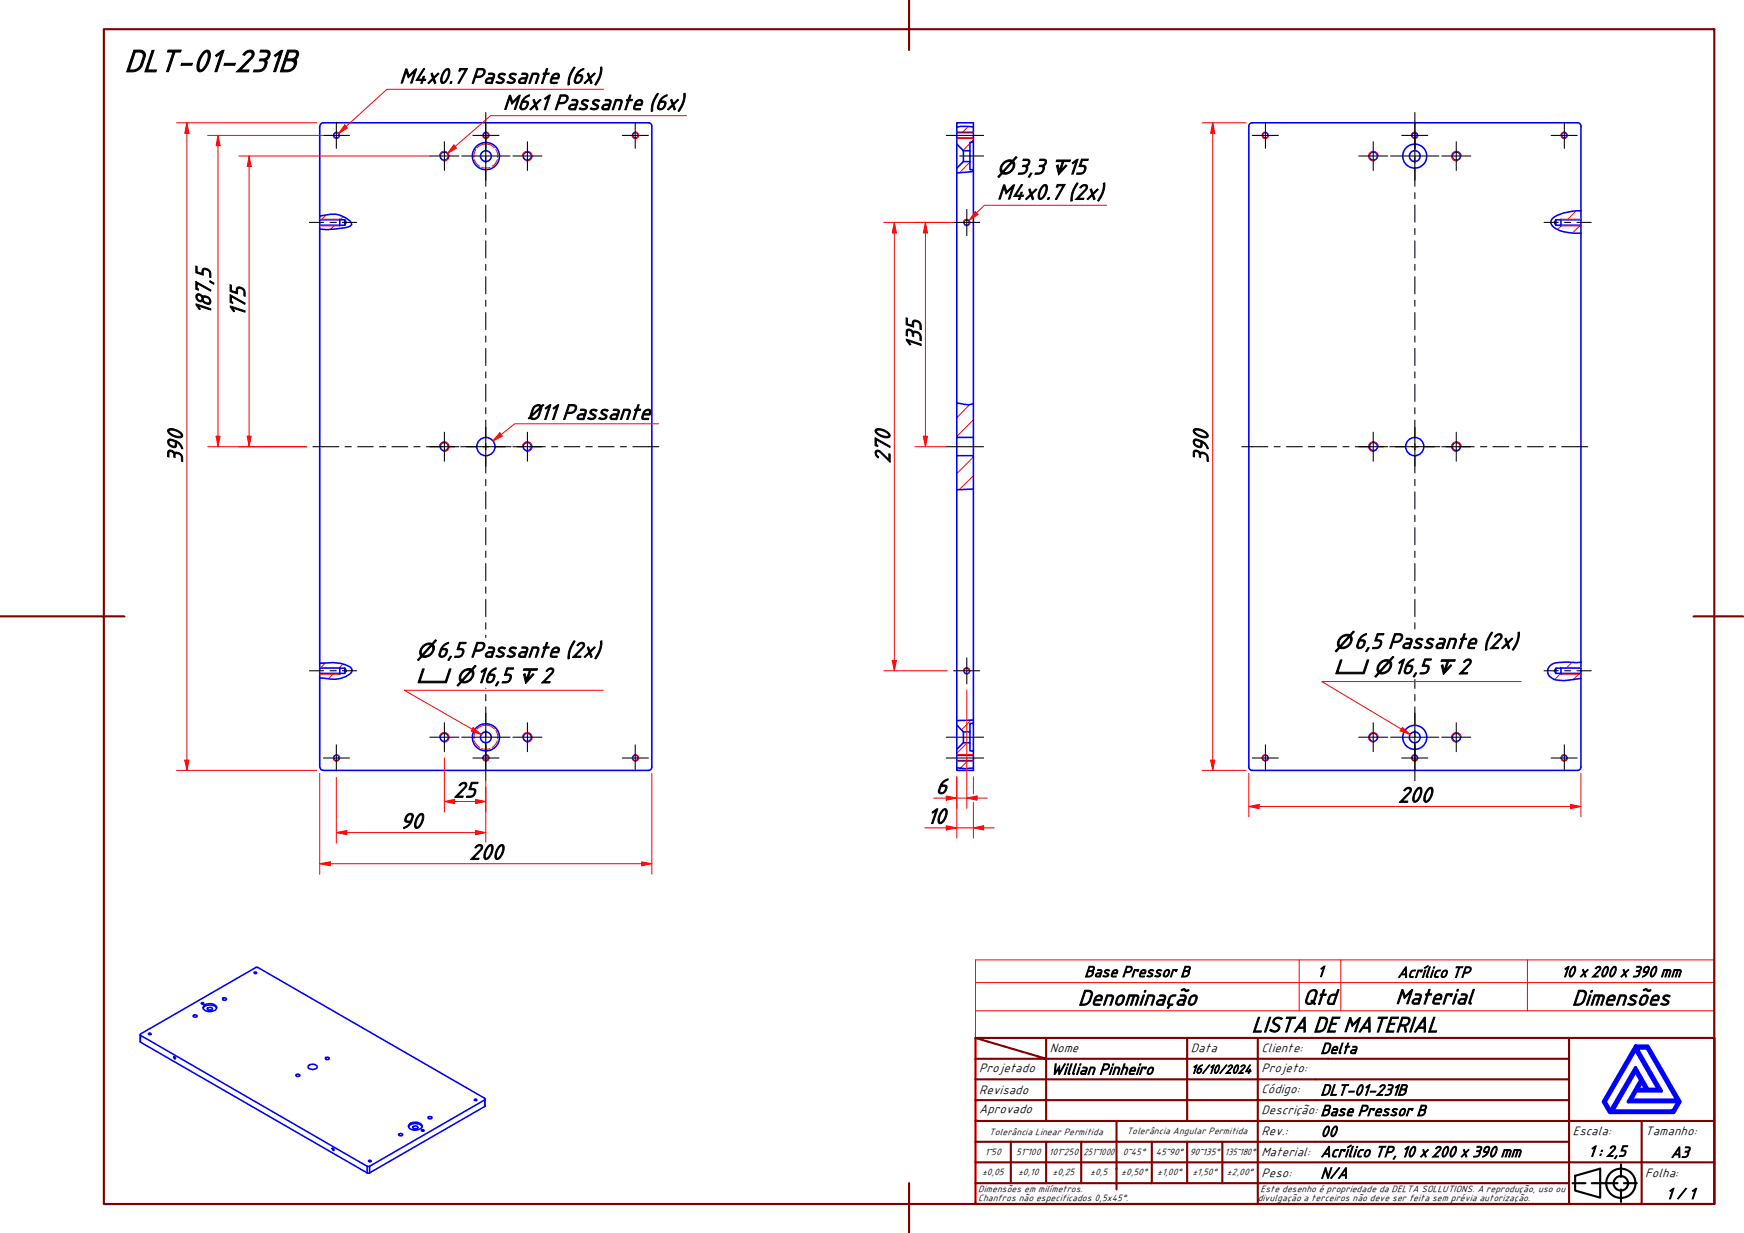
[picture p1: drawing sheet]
<svg xmlns="http://www.w3.org/2000/svg" width="420mm" height="297mm" viewBox="0 0 420 297" stroke-linecap="round" stroke-linejoin="round" font-family="sans-serif">
<!-- layer: Hatch (ABNT) -->
<g fill="none" stroke="#f00" stroke-width=".24">
<path d="M230.5 33.3h.1M233.2 30.5l-1.4 1.4M233.7 34.5l-1.7 1.7M233.7 39l-2.6 2.6M234.5 33.8l-.6 .5M78.6 51.7l-1.2 1.2M80.6 54.3l-1 .9M82.7 52.2l-.8 .7M376.2 54.3l-1 1M379.7 50.8l-2.1 2.1M380.7 54.3l-1.9 1.8M233.6 97.5l-3.1 3.1"/>
<path d="M234.5 114.6l-3.4 3.3M234.5 110.1l-4 4M234.5 101.1l-4 4M78.4 159.7l-1.2 1.3M378.7 159.6l-1.4 1.4M80.4 162.2l-1.3 1.4M82.6 160l-.9 1M233 178.9l-2.5 2.6M233.9 173.5l-2.3 2.3M376 162.2l-1.4 1.5M380.5 162.2l-1.5 1.5M233.2 183.2l-1.8 1.8"/>
<path d="M234.5 181.9v.1"/>
</g>
<!-- layer: Hidden (ABNT) -->
<g fill="none" stroke="#f00" stroke-width=".24">
<path d="M114.3 38.5a2.58 2.58 0 0 0 1.3 1.6M114.6 36l-.3 .8-.1 1.2M116.8 34.7a2.58 2.58 0 0 0-1.9 .9M117.3 34.7a2.35 2.35 0 0 1 1.8 .9M119.4 36a2.53 2.53 0 0 1 .5 2M119.8 38.5a2.58 2.58 0 0 1-1.2 1.6M116 40.3a2.8 2.8 0 0 0 2 0M114.3 178.5l.4 .8 .9 .8M114.6 176l-.3 .8-.1 1.2M116.8 174.7a2.58 2.58 0 0 0-1.9 .9M117.3 174.7a2.35 2.35 0 0 1 1.8 .9M119.4 176a2.53 2.53 0 0 1 .5 2"/>
<path d="M119.8 178.5l-.4 .8-.8 .8M116 180.3a2.8 2.8 0 0 0 2 0"/>
</g>
<!-- layer: Visible (ABNT) -->
<g fill="none" stroke="#00f" stroke-width=".38">
<path d="M77 30.4v21.7M156.2 29.6a.79 .79 0 0 1 .8 .8M156.3 29.6h-78.4a.79 .79 0 0 0-.8 .8M157 30.4v154.4a.79 .79 0 0 1-.8 .8M230.5 30.6l1-.1 3 .1M230.5 33.3h4v1h-.8v2h-1.6l-1.6-1.6zM230.5 30.6v1.3h4v-1.3M230.5 30.6v-1h4v1M230.5 31.9v1.4M230.5 34.7v62.4M232.1 36.3v2.6M233.7 36.3v2.6"/>
<path d="M234.5 31.9v1.4M234.5 34.3v6.6M300.9 30.4v154.4a.79 .79 0 0 0 .8 .8h78.3M380 29.6h-78.3a.79 .79 0 0 0-.8 .8M380.1 29.6a.79 .79 0 0 1 .8 .8M380.9 30.4v23.9M77 52.1v.8h6.1l.3 .7-.3 .7h-6.1M77 52.1l2.2-.4a5.7 5.7 0 0 1 5.4 2.1l.1 .2a2.63 2.63 0 0 1-2.5 1l-3 .3-2.2-.1M77 52.9v106.9M81.9 52.8v1.6M83.1 52.9v1.4M230.5 40.5l1.6-1.6h1.6v2h.8v.4"/>
<path d="M234.5 41.3l-4 .3M234.5 41.3v55.9M374.8 52.9v1.4M376 52.8v1.6M380.9 50.8a10.9 10.9 0 0 0-6.9 1.8 1.33 1.33 0 0 0 .4 2.2 10.8 10.8 0 0 0 6.5 1.4M380.9 52.9h-6.1l-.3 .7 .3 .7h6.1v1.9M380.9 56.2v106M230.5 97.1a6.5 6.5 0 0 0 4 .1M230.5 97.1v8.3h4v-8.2M230.5 109.8h4v8M230.5 105.4v68.2M234.5 117.8l-4 .2"/>
<path d="M234.5 105.4v4.4M234.5 117.8v55.7M77 159.8v1.2h6.1l.3 .6-.3 .6h-6.1M77 159.8h1.1a9.9 9.9 0 0 1 6.4 1 1.17 1.17 0 0 1-.8 1.9 7.4 7.4 0 0 1-5.7 .7l-1-.1M380.9 159.6h-5.6a2.08 2.08 0 0 0-2.1 1.1 2.08 2.08 0 0 0 .2 2.4 5 5 0 0 0 4.2 .8l3.3-.5M77 161v23.8M81.9 160.8v1.6M83.1 161v1.2M230.5 174.7v5.8M232.1 176.3v2.6M233.7 176.3v2.6M234.5 173.5l-4 .1"/>
<path d="M234.5 173.5v.8h-.8v2h-1.6l-1.6-1.6v-1.1M234.5 174.3v6.6M374.8 161v1.2M376 160.8v1.6M380.9 161h-6.1l-.3 .6 .3 .6h6.1v1.2M380.9 163.4v21.4a.79 .79 0 0 1-.8 .8M77.1 184.8a.79 .79 0 0 0 .8 .8h78.4M230.5 185l2 .2 2-.2M230.5 183.2h4v1.8M230.5 180.5l1.6-1.6h1.6v2h.8v1.1h-4zM230.5 185v.6h4v-.6M230.5 182v3"/>
<path d="M234.5 182v1.2M61.2 234.2h.6a.29 .29 0 0 1-.3 .4 .29 .29 0 0 1-.3-.4zM33.8 249.3v1.8M33.8 249.4v-.3l27.8-16 .4-.1 54.8 31.6v.4M33.8 249.4v1.7M33.8 249.4l54.7 31.6M33.8 251.1l54.7 31.5M35.8 249l.3-.2 .2 .2a.29 .29 0 0 1-.2 .2 .29 .29 0 0 1-.3-.2zM41.8 254.6a.27 .27 0 0 1 .4 .1 .27 .27 0 0 1-.2 .4zM46.5 244.7a.54 .54 0 0 1 .6-.2 .54 .54 0 0 1 .4 .4 .56 .56 0 0 1-1-.2zM48.5 241.6l.5-.1 .1 .3-.4 .1zM49 242.9a2.08 2.08 0 0 1 3.2 0"/>
<path d="M49.1 242.2a1.94 1.94 0 0 1 3.1 .5 1.96 1.96 0 0 1-2.9 .7l-.2-.2a.56 .56 0 0 1 0-1zM50 242.9a.7 .7 0 0 1 1.2 .3 .74 .74 0 0 1-1.3-.2zM50.2 243.4h.7M53.7 240.5l.6-.1 .2 .2a.45 .45 0 0 1-.4 .4 .45 .45 0 0 1-.4-.4zM71.3 258.9a.5 .5 0 0 1 .5-.1 .5 .5 0 0 1 .4 .4 .5 .5 0 0 1-.5 .2 .5 .5 0 0 1-.4-.5zM74.2 256.8a1.36 1.36 0 0 1 2.2 .2 1.24 1.24 0 0 1-2.2 0zM78.5 254.7h.4l.4 .2a.45 .45 0 0 1-.4 .4 .45 .45 0 0 1-.5-.4zM80.1 276.6a.32 .32 0 0 1 .3 .2 .32 .32 0 0 1-.1 .4zM88.8 279.6l.4-.1 .2 .2-.4 .2zM96.1 273.2a.5 .5 0 0 1 .5-.1 .5 .5 0 0 1 .4 .4 .5 .5 0 0 1-.6 .2 .5 .5 0 0 1-.3-.5zM98.4 271.4a2.09 2.09 0 0 1 3.3 0M98.5 271a2.14 2.14 0 0 1 3.2 .1 1.26 1.26 0 0 1-1.6 1.2 1.2 1.2 0 0 1-1.6-1.3z"/>
<path d="M99.4 271.4a.83 .83 0 0 1 1.3 .2 .66 .66 0 0 1-.7 .4 .66 .66 0 0 1-.6-.6zM99.8 272h.6M101.5 272.2l.7 .1a.32 .32 0 0 1-.4 .2 .32 .32 0 0 1-.3-.3zM103.3 269l.8 .2a.49 .49 0 0 1-.5 .3 .49 .49 0 0 1-.5-.3zM114.4 264.8h.3l.2 .2-.4 .2-.3-.2zM116.8 265v1.6M116.8 265l-27.8 16M116.8 266.6l-27.8 16M116.8 264.8v1.8M88.5 281h.5M88.5 282.6h.5M88.5 281v1.6"/>
<path d="M89 281v1.6"/>
<circle cx="81.1" cy="32.6" r=".67"/>
<circle cx="107" cy="37.6" r=".98"/>
<circle cx="117.1" cy="37.6" r="3.3"/>
<circle cx="117.1" cy="37.6" r="1.3"/>
<circle cx="117.1" cy="32.6" r=".67"/>
<circle cx="127" cy="37.6" r=".98"/>
<circle cx="153.1" cy="32.6" r=".67"/>
<circle cx="304.8" cy="32.6" r=".67"/>
<circle cx="330.9" cy="37.6" r=".98"/>
<circle cx="340.8" cy="37.6" r="1.3"/>
<circle cx="340.8" cy="32.6" r=".67"/>
<circle cx="340.8" cy="37.6" r="2.89"/>
<circle cx="350.9" cy="37.6" r=".98"/>
<circle cx="376.8" cy="32.6" r=".67"/>
<circle cx="232.9" cy="53.6" r=".67"/>
<circle cx="107" cy="107.6" r=".98"/>
<circle cx="117.1" cy="107.6" r="2.19"/>
<circle cx="127" cy="107.6" r=".98"/>
<circle cx="330.9" cy="107.6" r=".98"/>
<circle cx="340.8" cy="107.6" r="2.19"/>
<circle cx="350.9" cy="107.6" r=".98"/>
<circle cx="107" cy="177.6" r=".98"/>
<circle cx="117.1" cy="177.6" r="3.3"/>
<circle cx="117.1" cy="177.6" r="1.3"/>
<circle cx="127" cy="177.6" r=".98"/>
<circle cx="232.9" cy="161.6" r=".67"/>
<circle cx="330.9" cy="177.6" r=".98"/>
<circle cx="340.8" cy="177.6" r="1.3"/>
<circle cx="340.8" cy="177.6" r="2.89"/>
<circle cx="350.9" cy="177.6" r=".98"/>
<circle cx="81.1" cy="182.6" r=".67"/>
<circle cx="117.1" cy="182.6" r=".67"/>
<circle cx="153.1" cy="182.6" r=".67"/>
<circle cx="304.8" cy="182.6" r=".67"/>
<circle cx="340.8" cy="182.6" r=".67"/>
<circle cx="376.8" cy="182.6" r=".67"/>
</g>
<!-- layer: Visible Narrow (ABNT) -->
<g fill="none" stroke="#f00" stroke-width=".24">
<path d="M80.9 31.8a.79 .79 0 0 1 .9 .7 .79 .79 0 0 1-.6 .9 .79 .79 0 0 1-.9-.7M105.9 37.4a1.17 1.17 0 0 1 1.3-.9 1.17 1.17 0 0 1 1 1.3 1.17 1.17 0 0 1-1.4 1M116.9 31.8a.79 .79 0 0 1 .9 .7 .79 .79 0 0 1-.6 .9 .79 .79 0 0 1-.9-.7M125.9 37.4a1.17 1.17 0 0 1 1.3-.9 1.17 1.17 0 0 1 1 1.3 1.17 1.17 0 0 1-1.4 1M152.9 31.8a.79 .79 0 0 1 .9 .7 .79 .79 0 0 1-.6 .9 .79 .79 0 0 1-.9-.7M230.5 33.4h4M230.5 31.8h4M305 31.8a.79 .79 0 0 0-.9 .7 .79 .79 0 0 0 .6 .9 .79 .79 0 0 0 .9-.7M332 37.4a1.17 1.17 0 0 0-1.3-.9 1.17 1.17 0 0 0-1 1.3 1.17 1.17 0 0 0 1.4 1M341 31.8a.79 .79 0 0 0-.9 .7 .79 .79 0 0 0 .6 .9 .79 .79 0 0 0 .9-.7M352 37.4a1.17 1.17 0 0 0-1.3-.9 1.17 1.17 0 0 0-1 1.3 1.17 1.17 0 0 0 1.4 1M377 31.8a.79 .79 0 0 0-.9 .7 .79 .79 0 0 0 .6 .9 .79 .79 0 0 0 .9-.7"/>
<path d="M77 54.4h4.9M77 52.8h4.9M232.1 53.5a.79 .79 0 0 1 .9-.7 .79 .79 0 0 1 .7 .9 .79 .79 0 0 1-1 .7M376 54.4h4.9M376 52.8h4.9M105.9 107.4a1.17 1.17 0 0 1 1.3-1 1.17 1.17 0 0 1 1 1.4 1.17 1.17 0 0 1-1.4 .9M125.9 107.4a1.17 1.17 0 0 1 1.3-1 1.17 1.17 0 0 1 1 1.4 1.17 1.17 0 0 1-1.4 .9M332 107.4a1.17 1.17 0 0 0-1.3-1 1.17 1.17 0 0 0-1 1.4 1.17 1.17 0 0 0 1.4 .9M352 107.4a1.17 1.17 0 0 0-1.3-1 1.17 1.17 0 0 0-1 1.4 1.17 1.17 0 0 0 1.4 .9M77 162.4h4.9M77 160.8h4.9M105.9 177.4a1.17 1.17 0 0 1 1.3-.9 1.17 1.17 0 0 1 1 1.3 1.17 1.17 0 0 1-1.4 1"/>
<path d="M125.9 177.4a1.17 1.17 0 0 1 1.3-.9 1.17 1.17 0 0 1 1 1.3 1.17 1.17 0 0 1-1.4 1M232.1 161.5a.79 .79 0 0 1 .9-.7 .79 .79 0 0 1 .7 1 .79 .79 0 0 1-1 .6M332 177.4a1.17 1.17 0 0 0-1.3-.9 1.17 1.17 0 0 0-1 1.3 1.17 1.17 0 0 0 1.4 1M352 177.4a1.17 1.17 0 0 0-1.3-.9 1.17 1.17 0 0 0-1 1.3 1.17 1.17 0 0 0 1.4 1M376 162.4h4.9M376 160.8h4.9M80.9 181.8a.79 .79 0 0 1 .9 .6 .79 .79 0 0 1-.6 1 .79 .79 0 0 1-.9-.7M116.9 181.8a.79 .79 0 0 1 .9 .6 .79 .79 0 0 1-.6 1 .79 .79 0 0 1-.9-.7M152.9 181.8a.79 .79 0 0 1 .9 .6 .79 .79 0 0 1-.6 1 .79 .79 0 0 1-.9-.7M230.5 183.4h4M230.5 181.8h4M305 181.8a.79 .79 0 0 0-.9 .6 .79 .79 0 0 0 .6 1 .79 .79 0 0 0 .9-.7"/>
<path d="M341 181.8a.79 .79 0 0 0-.9 .6 .79 .79 0 0 0 .6 1 .79 .79 0 0 0 .9-.7M377 181.8a.79 .79 0 0 0-.9 .6 .79 .79 0 0 0 .6 1 .79 .79 0 0 0 .9-.7"/>
</g>
<path d="M235 236.7h178v-5.4h-178v12.2M313 231.3v12.2M323 231.3v12.2M368 231.3v12.2M413 236.7v6.8h-178M235 243.5v6.5h178v-6.5" fill="none" stroke="#f00" stroke-width=".24"/>
<!-- layer: Borda A3/A4 (ABNT) -->
<g fill="none" stroke="#800000" stroke-width=".51">
<path d="M25 7h388v283.1h-388zM219 0v12.1M0 148.5h30M408 148.5h12M235 250l17 5.1h-17M235 250h178v40.1h-178zM252 255.1h34v4.9h17M252 255.1v15M252 250v5.1M286 250v5.1h17v4.9M303 250v5.1h75M378 250v20.1h-143"/>
<path d="M235 260h51v10.1M235 275.1h17M243.5 275.1v9.9M260.5 275.1h-8.5v9.9M269 270.1v16.5M277.5 275.1v9.9h-42.5M286 275.1v9.9h8.5M294.5 275.1v9.9M303 275.1h-42.5v9.9M303 260v5h-68M303 275.1v9.9h75M303 260h75"/>
<path d="M303 275.1h75M378 265h-75v10.1M395.5 270.1v9.9h17.5M413 270.1h-35v9.9h17.5v10.1M219 285v12M235 280h143v10.1M277.5 285h8.5M294.5 285h8.5v5.1"/>
</g>
<path d="M394 258l1.3 2.2-3 5.2h12l-1.3 2.2h-14.5zM394 252.8l5.5 9.6h-2.5l-3-5.2-6 10.4-1.3-2.2zM394 252h3l7.7 13.4-1.5 2.6h-15.4l-1.5-2.6zM394.3 252.5h2.5l7.3 12.5h-11.2l1.3-2.2h6zM395.5 260.7l1.1 1.7h-2.1z" fill="none" stroke="#00f" stroke-width=".83"/>
<!-- layer: 0 -->
<path d="M387.8 268h15.4" fill="none" stroke="#000" stroke-width=".24"/>
<g fill="none" stroke="#000" stroke-width=".51">
<path d="M378.8 285h3.2M379.5 283.3l6-1.8v7l-6-1.7zM383.5 285h6.2M390.5 280.5v3M390.5 286.6v2.9M391.2 285h3.1"/>
<circle cx="390.5" cy="285.1" r="3.5"/>
<circle cx="390.5" cy="285.1" r="1.75"/>
</g>
<!-- layer: Center Mark (ISO) -->
<g fill="none" stroke="#000" stroke-width=".25">
<path d="M77.9 32.6h6.3M81 29.4v6.3M103.6 37.6h7M107.1 34.1v7M111.3 37.6h11.6M113.9 32.6h6.3M117 31.8v11.6M117 29.4v6.3M149.9 32.6h6.3M153 29.4v6.3M301.7 32.6h6.3M304.9 29.4v6.3"/>
<path d="M335 37.6h11.6M337.7 32.6h6.3M340.9 31.8v11.6M340.9 29.4v6.3M347.3 37.6h7M350.8 34.1v7M373.7 32.6h6.3M376.9 29.4v6.3M229.7 53.6h6.3M232.9 50.5v6.3M112.3 107.6h9.4M117 102.9v9.4"/>
<path d="M336.2 107.6h9.4M340.9 102.9v9.4M232.9 158.5v6.3M81 179.4v6.3M111.3 177.6h11.6M117 171.8v11.6M117 179.4v6.3M123.6 177.6h7M127.1 174.1v7M153 179.4v6.3M229.7 161.6h6.3M304.9 179.4v6.3"/>
<path d="M327.3 177.6h7M330.8 174.1v7M335 177.6h11.6M340.9 171.8v11.6M340.9 179.4v6.3M376.9 179.4v6.3M77.9 182.6h6.3M113.9 182.6h6.3M149.9 182.6h6.3M301.7 182.6h6.3M337.7 182.6h6.3M373.7 182.6h6.3"/>
</g>
<!-- layer: Centerline (ISO) -->
<g fill="none" stroke="#000" stroke-width=".25">
<path d="M117 27.1v9.1M117 37.8v1.4M228 32.6h9M231.2 37.6h5.8M340.9 27.1v9.1M340.9 37.8v1.4M74.5 53.6h3.5M79.5 53.6h1.5M82.5 53.6h3.4M117 40.8v4.1M117 46.4v1.5M117 49.4v4.1"/>
<path d="M117 55v1.5M117 58v4.2M340.9 40.8v4.1M340.9 46.4v1.5M340.9 49.4v4.1M340.9 55v1.5M340.9 58v4.2M372 53.6h3.4M376.9 53.6h1.5M379.9 53.6h3.4M117 63.7v1.4M117 66.7v4.1"/>
<path d="M117 72.3v1.5M117 75.3v4.1M340.9 63.7v1.4M340.9 66.7v4.1M340.9 72.3v1.5M340.9 75.3v4.1M117 80.9v1.5M117 83.9v4.2M117 89.6v1.4M117 92.6v4.1M117 98.2v1.5M340.9 80.9v1.5"/>
<path d="M340.9 83.9v4.2M340.9 89.6v1.4M340.9 92.6v4.1M340.9 98.2v1.5M117 101.2v4.1M117 106.9v1.5M117 109.8v4.2M117 115.5v1.5M117 118.5v4.1M228 107.6h9M340.9 101.2v4.1M340.9 106.9v1.5"/>
<path d="M340.9 109.8v4.2M340.9 115.5v1.5M340.9 118.5v4.1M117 124.1v1.6M117 127.1v4.1M117 132.8v1.5M117 135.7v4.2M340.9 124.1v1.6M340.9 127.1v4.1M340.9 132.8v1.5M340.9 135.7v4.2M117 141.4v1.5"/>
<path d="M117 144.4v4.2M117 150v1.6M117 153v.6M340.9 141.4v1.5M340.9 144.4v4.2M340.9 150v1.5M74.5 161.6h3.5M79.5 161.6h1.5M82.5 161.6h3.4M117 165.8h.1M117 167.3v1.5M117 170.3v4.2"/>
<path d="M117 175.9v1.6M117 179v9.1M228 177.6h9M340.9 163.7v2.1M340.9 167.3v1.5M340.9 170.3v4.2M340.9 175.9v1.6M340.9 179v9.1M372 161.6h3.4M376.9 161.6h1.5M379.9 161.6h3.4M228 182.6h9"/>
</g>
<path d="M45 29.6v2.5" fill="none" stroke="#f00" stroke-width=".24"/>
<path d="M45 29.6l.5 2.5h-1z" fill="#f00"/>
<path d="M45 29.6l.5 2.5h-1zM45 183.1v2.5" fill="none" stroke="#f00" stroke-width=".24"/>
<path d="M44.5 183.1h1l-.5 2.5z" fill="#f00"/>
<path d="M42.5 29.6h33.8M45 32.1v151M52.5 105.1v2.5M42.5 185.6h33.8M44.5 183.1h1l-.5 2.5z" fill="none" stroke="#f00" stroke-width=".24"/>
<!-- layer: Centerline (ISO) -->
<g fill="none" stroke="#000" stroke-width=".25">
<path d="M75.4 107.6h6.3M83.1 107.6h1.5M86.2 107.6h3.7M91.4 107.6h1.6M94.4 107.6h3.8M99.7 107.6h1.5M102.7 107.6h3.8M108 107.6h1.5M111 107.6h3.8M116.3 107.6h1.5M119.3 107.6h3.8M124.6 107.6h1.5"/>
<path d="M127.6 107.6h3.8M132.9 107.6h1.5M135.9 107.6h3.8M141.2 107.6h1.5M144.1 107.6h3.9M149.5 107.6h1.4M152.5 107.6h6.2M299.1 107.6h6.3M307 107.6h1.4M309.9 107.6h3.9M315.2 107.6h1.5M318.3 107.6h3.7"/>
<path d="M323.5 107.6h1.5M326.5 107.6h3.8M331.8 107.6h1.5M334.8 107.6h3.8M340.1 107.6h1.5M343.1 107.6h3.8M348.4 107.6h1.5M351.4 107.6h3.8M356.7 107.6h1.5M359.7 107.6h3.8M365 107.6h1.5M368 107.6h3.8"/>
<path d="M373.3 107.6h1.5M376.2 107.6h6.3"/>
</g>
<path d="M52.1 105.1h.9l-.5 2.5z" fill="#f00"/>
<path d="M52.5 32.6v2.5M52.1 105.1h.9l-.5 2.5z" fill="none" stroke="#f00" stroke-width=".24"/>
<path d="M52.5 32.6l.5 2.5h-.9z" fill="#f00"/>
<path d="M50 32.6h27.9M52.5 32.6l.5 2.5h-.9zM52.5 35.1v70M50 107.6h23.9M60 105.1v2.5" fill="none" stroke="#f00" stroke-width=".24"/>
<path d="M59.6 105.1h.9l-.5 2.5z" fill="#f00"/>
<path d="M60 37.6v2.5M59.6 105.1h.9l-.5 2.5z" fill="none" stroke="#f00" stroke-width=".24"/>
<path d="M60 37.6l.5 2.5h-.9z" fill="#f00"/>
<path d="M57.5 37.6h46.1M60 37.6l.5 2.5h-.9zM60 40.1v65M57.5 107.6h16.4M77 208.1h2.6" fill="none" stroke="#f00" stroke-width=".24"/>
<path d="M77 208.1l2.6-.5v1z" fill="#f00"/>
<path d="M77 208.1l2.6-.5v1zM154.6 208.1h2.4" fill="none" stroke="#f00" stroke-width=".24"/>
<path d="M154.6 207.6l2.4 .5-2.4 .5z" fill="#f00"/>
<path d="M77 186.3v24.3M157 186.3v24.3M79.6 208.1h75M114.6 200.6h2.4M154.6 207.6l2.4 .5-2.4 .5z" fill="none" stroke="#f00" stroke-width=".24"/>
<path d="M114.6 200.1l2.4 .5-2.4 .5z" fill="#f00"/>
<path d="M81 200.6h2.6M114.6 200.1l2.4 .5-2.4 .5z" fill="none" stroke="#f00" stroke-width=".24"/>
<path d="M81 200.6l2.6-.5v1z" fill="#f00"/>
<path d="M81 187.2v15.9M117 188.1v14.8M228 199.4h2.5M81 200.6l2.6-.5v1zM83.6 200.6h31" fill="none" stroke="#f00" stroke-width=".24"/>
<path d="M228 198.9l2.5 .5-2.5 .5z" fill="#f00"/>
<path d="M228 198.9l2.5 .5-2.5 .5zM234.5 199.4h2.5" fill="none" stroke="#f00" stroke-width=".24"/>
<path d="M234.5 199.4l2.5-.5v1z" fill="#f00"/>
<path d="M222.8 199.4h5.2M230.5 199.4h4M230.5 187.1v14.8M234.5 199.4l2.5-.5v1zM234.5 187.1v4.1M234.5 193.3v8.6M237 199.4h2.5" fill="none" stroke="#f00" stroke-width=".24"/>
<path d="M83.4 30.5l-1.9 1.7" fill="none" stroke="#f00" stroke-width=".24"/>
<path d="M83.1 30.1l.6 .7-2.2 1.4z" fill="#f00"/>
<path d="M83.1 30.1l.6 .7-2.2 1.4zM109.7 35.3l-1.9 1.6M145.4 21.5h-52.2l-9.8 9" fill="none" stroke="#f00" stroke-width=".24"/>
<path d="M109.3 34.9l.7 .8-2.2 1.2z" fill="#f00"/>
<path d="M109.3 34.9l.7 .8-2.2 1.2zM165.4 27.9h-47.2l-8.5 7.4M120.7 104.7l-2 1.5" fill="none" stroke="#f00" stroke-width=".24"/>
<path d="M120.4 104.3l.6 .8-2.3 1.1z" fill="#f00"/>
<path d="M235.3 51.3l-1.8 1.8M120.4 104.3l.6 .8-2.3 1.1zM158.7 102.1h-34.7l-3.3 2.6" fill="none" stroke="#f00" stroke-width=".24"/>
<path d="M234.9 51l.7 .7-2.1 1.4z" fill="#f00"/>
<path d="M234.9 51l.7 .7-2.1 1.4zM266.6 49.5h-29.4l-1.9 1.8" fill="none" stroke="#f00" stroke-width=".24"/>
<path d="M222.9 105.1v2.5" fill="none" stroke="#f00" stroke-width=".24"/>
<path d="M222.4 105.1h1.1l-.6 2.5z" fill="#f00"/>
<path d="M222.9 53.6v2.5M222.4 105.1h1.1l-.6 2.5z" fill="none" stroke="#f00" stroke-width=".24"/>
<path d="M222.9 53.6l.6 2.5h-1.1z" fill="#f00"/>
<path d="M220.4 53.6h9.3M222.9 53.6l.6 2.5h-1.1zM222.9 56.1v49M220.4 107.6h7.6M228 192.3h2.5" fill="none" stroke="#f00" stroke-width=".24"/>
<path d="M228 191.8l2.5 .5-2.5 .5z" fill="#f00"/>
<path d="M228 191.8l2.5 .5-2.5 .5zM232.9 192.3h2.5" fill="none" stroke="#f00" stroke-width=".24"/>
<path d="M232.9 192.3l2.5-.5v1z" fill="#f00"/>
<path d="M232.9 166.2v11.3M232.9 177.7v4.8M224.9 192.3h3.1M230.5 192.3h2.4M230.5 187.1v7.6M232.9 192.3l2.5-.5v1zM232.9 182.7v12M235.4 192.3h2.5" fill="none" stroke="#f00" stroke-width=".24"/>
<path d="M337.6 175.6l2.1 1.4" fill="none" stroke="#f00" stroke-width=".24"/>
<path d="M337.9 175.2l1.8 1.8-2.4-.9z" fill="#f00"/>
<path d="M113.8 175.7l2.2 1.3M337.9 175.2l1.8 1.8-2.4-.9zM366.5 164.2h-48l19.1 11.4" fill="none" stroke="#f00" stroke-width=".24"/>
<path d="M114 175.2l2 1.8-2.5-.9z" fill="#f00"/>
<path d="M114 175.2l2 1.8-2.5-.9zM145.4 166.3h-48l16.4 9.4" fill="none" stroke="#f00" stroke-width=".24"/>
<path d="M292.2 183.1v2.5" fill="none" stroke="#f00" stroke-width=".24"/>
<path d="M291.7 183.1h1l-.5 2.5z" fill="#f00"/>
<path d="M292.2 29.6v2.5M291.7 183.1h1l-.5 2.5z" fill="none" stroke="#f00" stroke-width=".24"/>
<path d="M292.2 29.6l.5 2.5h-1z" fill="#f00"/>
<path d="M289.6 29.6h10.6M292.2 29.6l.5 2.5h-1zM292.2 32.1v151M289.6 185.6h10.6M300.9 194.3h2.4" fill="none" stroke="#f00" stroke-width=".24"/>
<path d="M300.9 194.3l2.4-.5v1z" fill="#f00"/>
<path d="M300.9 194.3l2.4-.5v1zM378.3 194.3h2.6" fill="none" stroke="#f00" stroke-width=".24"/>
<path d="M378.3 193.8l2.6 .5-2.6 .5z" fill="#f00"/>
<path d="M215.5 159.1v2.5M300.9 186.3v10.5M303.3 194.3h75M378.3 193.8l2.6 .5-2.6 .5zM380.9 186.3v10.5" fill="none" stroke="#f00" stroke-width=".24"/>
<path d="M214.9 159.1h1.1l-.5 2.5z" fill="#f00"/>
<path d="M215.5 53.6v2.5M214.9 159.1h1.1l-.5 2.5z" fill="none" stroke="#f00" stroke-width=".24"/>
<path d="M215.5 53.6l.5 2.5h-1.1z" fill="#f00"/>
<path d="M212.9 53.6h15.3M215.5 53.6l.5 2.5h-1.1zM215.5 56.1v103M212.9 161.6h15.3M107.1 193.1h2.4" fill="none" stroke="#f00" stroke-width=".24"/>
<!-- layer: Center Mark (ISO) -->
<g fill="none" stroke="#000" stroke-width=".25">
<path d="M123.6 37.6h7M127.1 34.1v7M327.3 37.6h7M330.8 34.1v7M103.6 107.6h7M107.1 104.1v7M123.6 107.6h7M127.1 104.1v7M327.3 107.6h7M330.8 104.1v7M347.3 107.6h7M350.8 104.1v7"/>
<path d="M103.6 177.6h7M107.1 174.1v7M347.3 177.6h7M350.8 174.1v7"/>
</g>
<path d="M107.1 193.1l2.4-.5v1z" fill="#f00"/>
<path d="M107.1 193.1l2.4-.5v1zM114.6 193.1h2.4" fill="none" stroke="#f00" stroke-width=".24"/>
<path d="M114.6 192.6l2.4 .5-2.4 .5z" fill="#f00"/>
<path d="M107.1 182.6v13M109.5 193.1h5.1M114.6 192.6l2.4 .5-2.4 .5zM117 189.6v6" fill="none" stroke="#f00" stroke-width=".24"/>
<text font-size="8.1" x="30" y="17.2">DLT-01-231B</text>
<g font-size="5.6">
<text x="96.2" y="20.1">M4x0.7 Passante (6x)</text>
<text x="121.2" y="26.4">M6x1 Passante (6x)</text>
<text x="244.9" y="41.9">3,3</text>
<text x="257" y="41.9">15</text>
<text x="240.2" y="48">M4x0.7 (2x)</text>
<text x="50.7" y="75.9" transform="rotate(-90 50.7 75.9)">187,5</text>
<text x="59" y="76.4" transform="rotate(-90 59 76.4)">175</text>
<text x="221.9" y="84.4" transform="rotate(-90 221.9 84.4)">135</text>
<text x="127" y="101">Ø11 Passante</text>
<text x="43.9" y="111.6" transform="rotate(-90 43.9 111.6)">390</text>
<text x="214.4" y="111.6" transform="rotate(-90 214.4 111.6)">270</text>
<text x="291" y="111.6" transform="rotate(-90 291 111.6)">390</text>
<text x="105.1" y="158.3">6,5 Passante (2x)</text>
<text x="326.2" y="156.2">6,5 Passante (2x)</text>
<text x="114.6" y="164.5">16,5</text>
<text x="130.2" y="164.5">2</text>
<text x="335.7" y="162.3">16,5</text>
<text x="351.3" y="162.3">2</text>
<text x="225.4" y="191.2">6</text>
<text x="109.3" y="192">25</text>
<text x="336.9" y="193.2">200</text>
<text x="96.4" y="199.5">90</text>
<text x="223.3" y="198.4">10</text>
<text x="113.1" y="207">200</text>
<text x="259.7" y="242.1">Denominação</text>
<text x="313.8" y="241.9">Qtd</text>
<text x="336.2" y="241.9">Material</text>
<text x="378.7" y="242.1">Dimensões</text>
<text x="301.6" y="248.6">LISTA DE MATERIAL</text>
</g>
<g font-size="4.8">
<text x="240.2" y="41.9">⌀</text>
<text x="253.1" y="41.9">↧</text>
<text x="100.4" y="158.3">⌀</text>
<text x="321.5" y="156.2">⌀</text>
<text x="100.4" y="164.5">⌴ ⌀</text>
<text x="124.7" y="164.5">↧</text>
<text x="321.5" y="162.3">⌴ ⌀</text>
<text x="345.8" y="162.3">↧</text>
</g>
<g font-size="4">
<text x="261.2" y="235.3">Base Pressor B</text>
<text x="317.3" y="235.3">1</text>
<text x="336.7" y="235.4">Acrílico TP</text>
<text x="376.1" y="235.3">10 x 200 x 390 mm</text>
<text x="318.1" y="253.8">Delta</text>
<text x="253.1" y="258.8">Willian Pinheiro</text>
<text x="318.1" y="263.8">DLT-01-231B</text>
<text x="318.1" y="268.8">Base Pressor B</text>
<text x="318.1" y="273.8">00</text>
<text x="318.1" y="278.7">Acrílico TP, 10 x 200 x 390 mm</text>
<text x="382.7" y="278.6">1 : 2,5</text>
<text x="402.5" y="278.8">A3</text>
<text x="318.1" y="283.8">N/A</text>
<text x="401.4" y="288.8">1 / 1</text>
</g>
<g font-size="3.2">
<text x="252.9" y="253.5">Nome</text>
<text x="286.9" y="253.5">Data</text>
<text x="303.9" y="253.5">Cliente:</text>
<text x="235.9" y="263.6">Revisado</text>
<text x="235.9" y="258.2">Projetado</text>
<text x="286.9" y="258.6">16/10/2024</text>
<text x="303.9" y="263.3">Código:</text>
<text x="303.9" y="258.2">Projeto:</text>
<text x="235.9" y="268.2">Aprovado</text>
<text x="303.9" y="268.5">Descrição:</text>
<text x="303.9" y="273.5">Rev.:</text>
<text x="378.9" y="273.5">Escala:</text>
<text x="396.4" y="273.5">Tamanho:</text>
<text x="303.9" y="278.6">Material:</text>
<text x="303.9" y="283.6">Peso:</text>
<text x="396.4" y="283.6">Folha:</text>
</g>
<g font-size="2.4">
<text x="238.3" y="273.4">Tolerância Linear Permitida</text>
<text x="271.5" y="273.2">Tolerância Angular Permitida</text>
<text x="237.3" y="278.3">1~50</text>
<text x="244.8" y="278.3">51~100</text>
<text x="252.7" y="278.3">101~250</text>
<text x="261" y="278.3">251~1000</text>
<text x="270.5" y="278.3">0~45°</text>
<text x="278.4" y="278.3">45~90°</text>
<text x="286.6" y="278.3">90~135°</text>
<text x="295.1" y="278.3">135~180°</text>
<text x="235.6" y="287.1">Dimensões em milímetros.</text>
<text x="236.6" y="283.1">±0,05</text>
<text x="245.3" y="283.1">±0,10</text>
<text x="253.6" y="283.1">±0,25</text>
<text x="262.6" y="283.1">±0,5</text>
<text x="270.1" y="283.1">±0,50°</text>
<text x="278.8" y="283.1">±1,00°</text>
<text x="287.3" y="283.1">±1,50°</text>
<text x="295.6" y="283.1">±2,00°</text>
<text x="303.7" y="287.1">Este desenho é propriedade da DELTA SOLLUTIONS. A reprodução, uso ou</text>
<text x="235.6" y="289.2">Chanfros não especificados 0,5x45°.</text>
<text x="303" y="289.2">divulgação a terceiros não deve ser feita sem prévia autorização.</text>
</g>
</svg>
